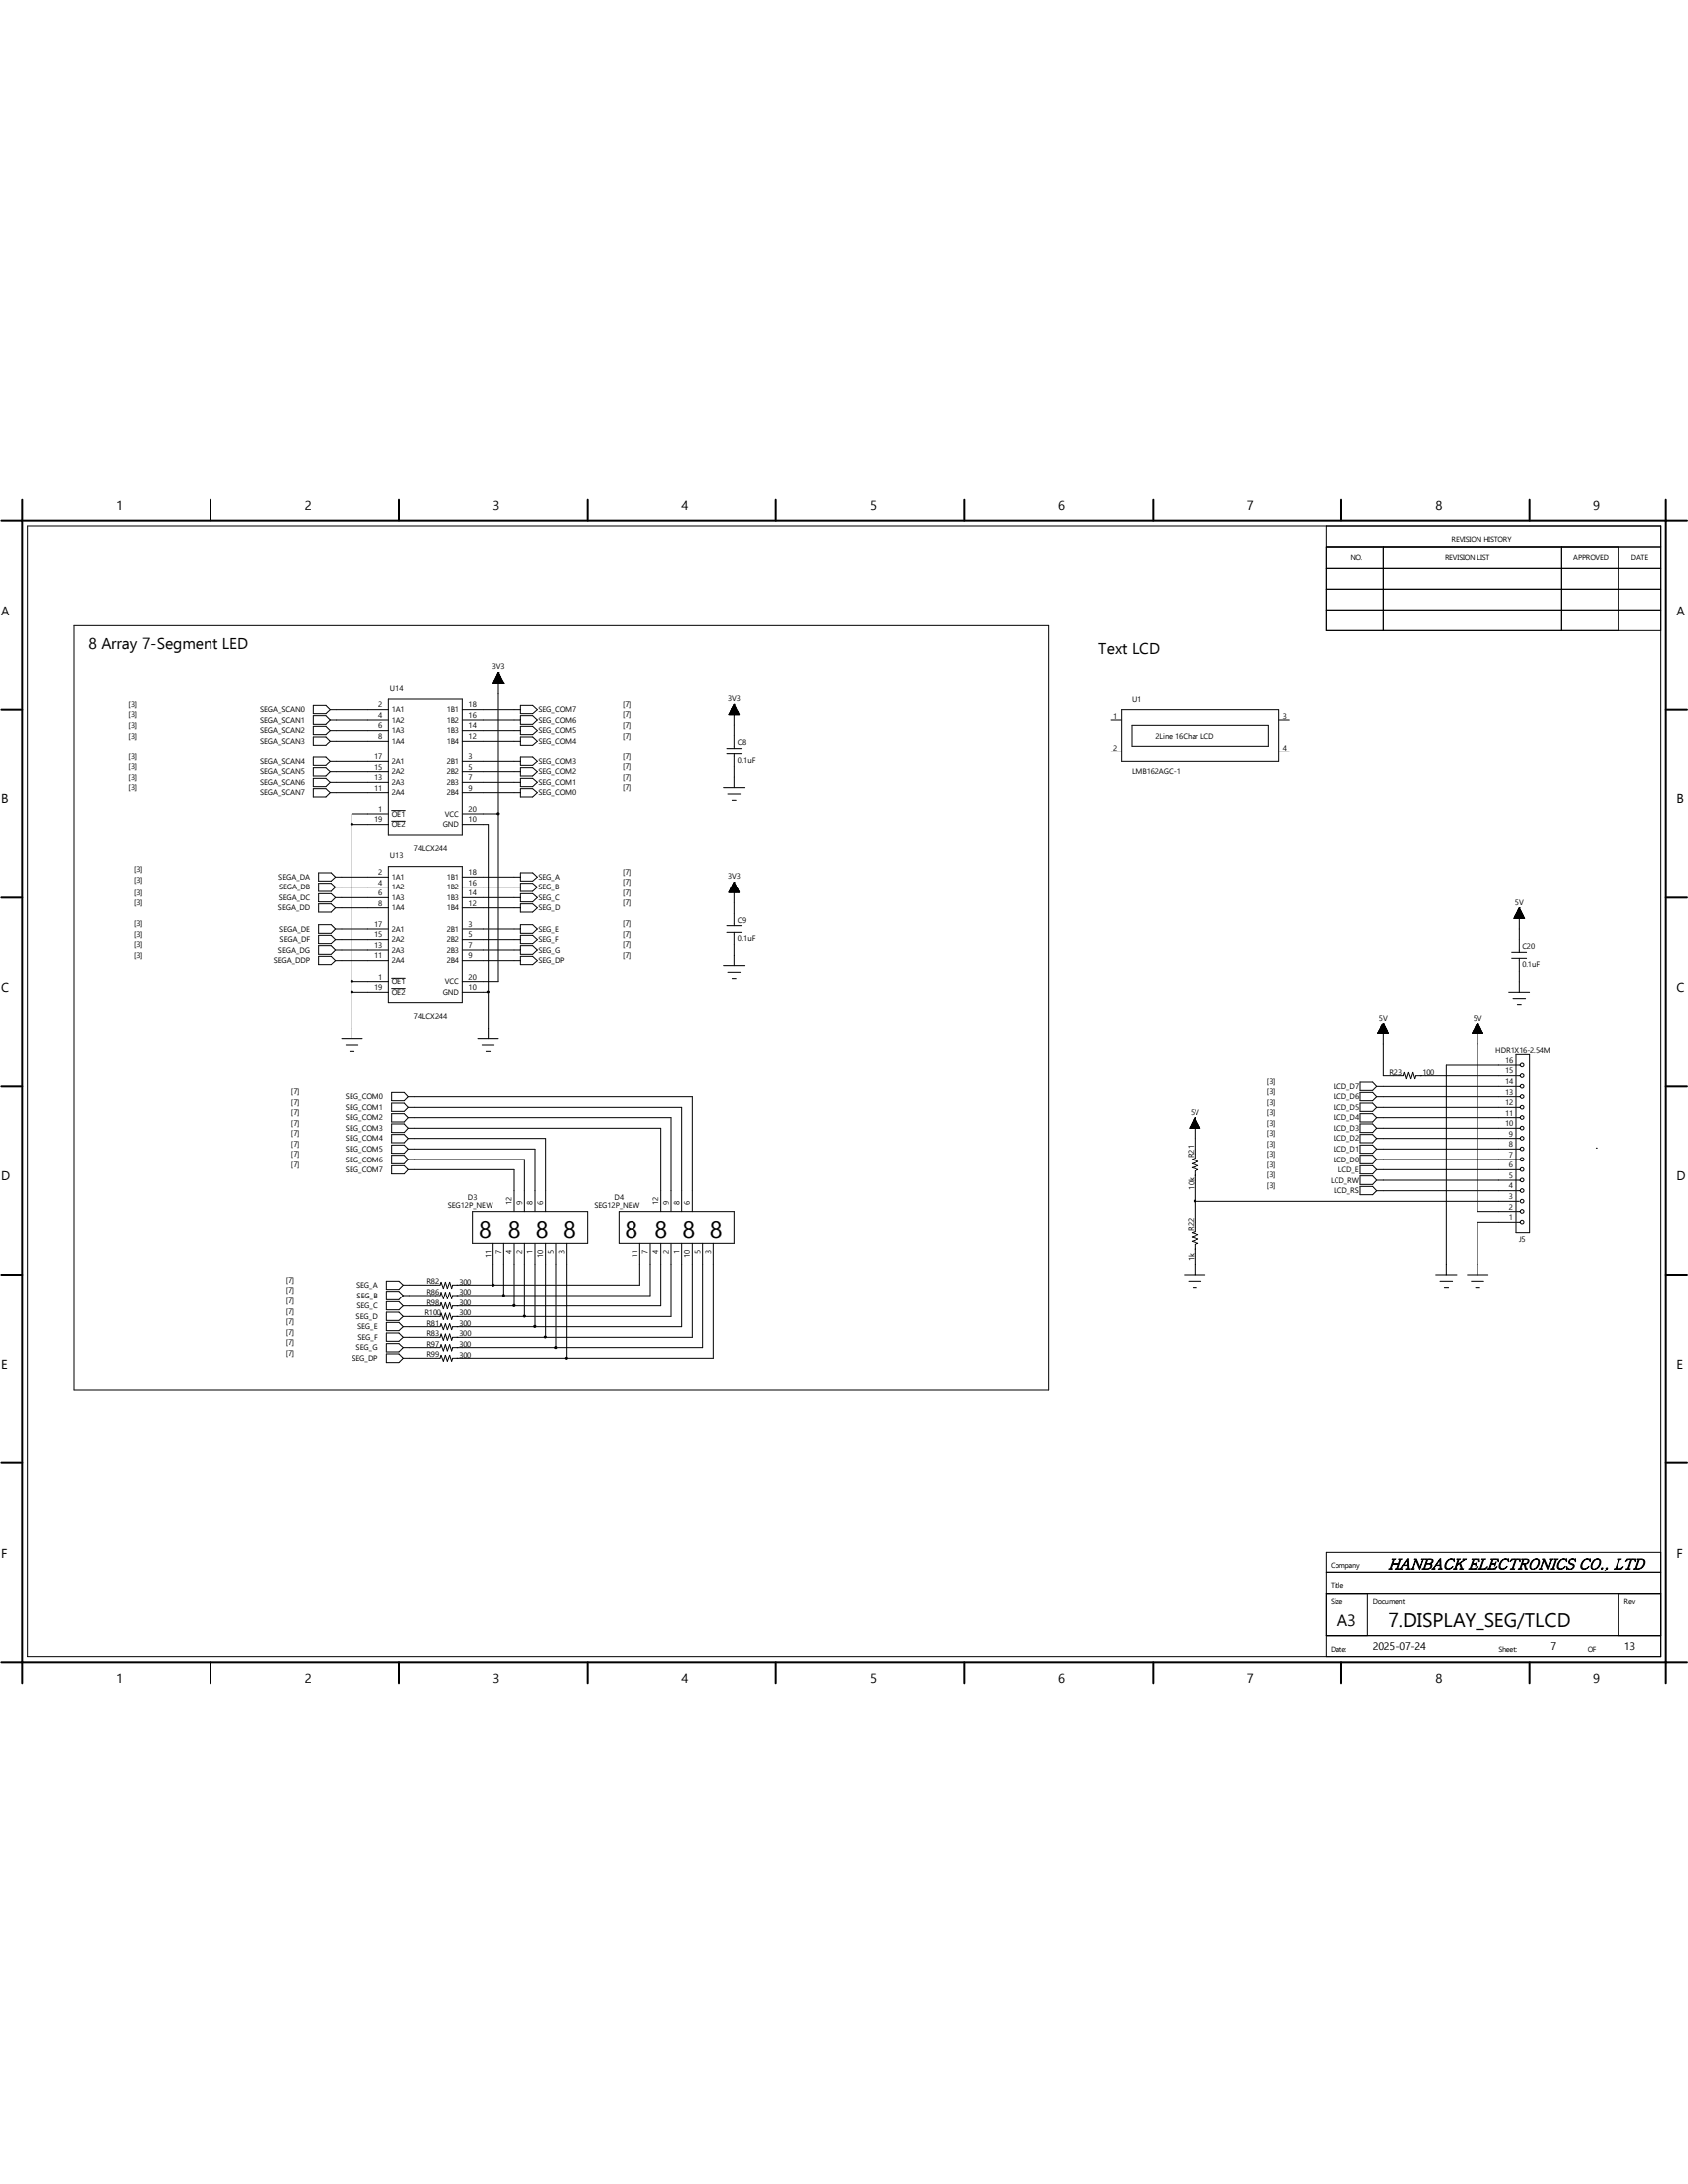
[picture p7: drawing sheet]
<svg xmlns="http://www.w3.org/2000/svg" width="216mm" height="279mm" viewBox="0 0 216 279" stroke-linecap="round" stroke-linejoin="round" font-family="sans-serif">
<g fill="none" stroke="#000" stroke-width=".25">
<path d="M.2 66.6h215.6M2.8 64v151.3M26.9 64v2.6M51.1 64v2.6M75.1 64v2.6M99.3 64v2.6M123.4 64v2.6M147.5 64v2.6M171.6 64v2.6M195.7 64v2.6M213.1 64v151.3M.2 90.8h2.6"/>
<path d="M213.1 90.8h2.7M.2 114.9h2.6M213.1 114.9h2.7M.2 139h2.6M213.1 139h2.7M.2 163.1h2.6M213.1 163.1h2.7M.2 187.2h2.6M213.1 187.2h2.7M.2 212.6h215.6M26.9 212.6v2.7M51.1 212.6v2.7"/>
<path d="M75.1 212.6v2.7M99.3 212.6v2.7M123.4 212.6v2.7M147.5 212.6v2.7M171.6 212.6v2.7M195.7 212.6v2.7"/>
</g>
<g fill="none" stroke="#000" stroke-width=".13">
<path d="M3.5 67.3h208.9v144.6h-208.9zM169.6 67.3v13.4h42.8M169.6 70h42.8M169.6 78h42.8M169.6 75.4h42.8M169.6 72.7h42.8M177 70v10.7M199.7 70v10.7M207.1 70v10.7M9.5 80.1h124.6v97.7h-124.6zM40 90.2h1.7l.5 .6-.5 .5h-1.7zM40 98.3h1.7l.5 .5-.5 .5h-1.7z"/>
<path d="M40 91.5h1.7l.5 .6-.5 .5h-1.7zM40 92.9h1.7l.5 .5-.5 .5h-1.7zM40 94.2h1.7l.5 .6-.5 .5h-1.7zM40 96.9h1.7l.5 .6-.5 .5h-1.7zM40 99.6h1.7l.5 .5-.5 .6h-1.7zM42.2 90.8h7.5M42.2 97.5h7.5M42.2 92.1h7.5M42.2 98.8h7.5M42.2 93.4h7.5M42.2 94.8h7.5M49.7 89.4h9.4v17.4h-9.4z"/>
<path d="M59.1 90.8h7.5M59.1 97.5h7.5M59.1 92.1h7.5M59.1 98.8h7.5M59.1 93.4h7.5M59.1 94.8h7.5M63.1 87.4h.1M63.1 87.4h1.3M63.2 87.3h1.2M63.2 87.2h1.1M63.2 87.1h1.1v.3M63.2 87v.4"/>
<path d="M63.3 87h.9M63.4 86.9h.8M63.4 86.8v.6M63.4 86.8h.7M63.4 86.7v.7M63.5 86.7h.6M63.5 86.7h.6v.7M63.5 86.6v.8M63.5 86.6h.6M63.5 86.6h.5M63.5 86.5h.5M63.5 86.5v.9"/>
<path d="M63.6 86.4h.4v1M63.6 86.4h.3M63.6 86.3v1.1M63.7 86.3h.2M63.7 86.2h.1M63.7 86.1v1.3M63.7 86.2h.1v1.2M63.7 86.1h.1M63.8 86.1h.1M63.8 86.1v39.5h-4.7M63.8 86.1l-.7 1.3M63.8 86.1l.6 1.3"/>
<path d="M63.8 86.1v1.3M63.9 86.4h-.3v1M63.9 86.3v1.1M64 86.5v.9M64.1 86.7v.7M64.2 87h-.9v.4M64.2 86.9v.5M64.2 87v.4M64.3 87.2h-1.1v.2M64.3 87.2v.2M64.4 87.3v.1M64.4 87.4h.1"/>
<path d="M66.6 90.2h1.6l.5 .6-.5 .5h-1.6zM66.6 98.3h1.6l.5 .5-.5 .5h-1.6zM66.6 92.9h1.6l.5 .5-.5 .5h-1.6zM66.6 94.2h1.6l.5 .6-.5 .5h-1.6zM66.6 91.5h1.6l.5 .6-.5 .5h-1.6zM66.6 99.6h1.6l.5 .5-.5 .6h-1.6zM66.6 96.9h1.6l.5 .6-.5 .5h-1.6zM93 95.7h1.8M93 96.5h1.8M93.3 91.4h.1M93.3 91.4h1.2M93.3 91.3h1.2v.1"/>
<path d="M93.3 91.2v.2M93.3 91.2h1.1M93.4 91.1h1v.3M93.4 91.1h1M93.5 91h.8M93.5 90.9v.5M93.5 90.9h.8M93.5 90.8h.8v.6M93.5 90.8v.6M93.6 90.8h.6M93.6 90.6v.8M93.6 90.7h.6"/>
<path d="M93.6 90.6h.5M93.6 90.6h.5v.8M93.7 90.5h.4v.9M93.7 90.4h.4M93.7 90.3v1.1M93.8 90.4h.2M93.8 90.3h.2M93.9 90.2h.1M93.9 90.1v1.3M93.9 90.1h.1M93.9 90.1v5.6M93.9 96.5v4.3"/>
<path d="M93.9 90.1l.7 1.3h-1.4zM93.9 90.2v1.2M94 90.3h-.2v1.1M94 90.3v1.1M94.1 90.5h-.4v.9M94.1 90.4v1M94.2 90.7v.7M94.3 90.9v.5M94.4 91h-1v.4M94.4 91.1h-1v.3M94.4 91v.4M142.1 92.1h1.4"/>
<path d="M142.1 96.1h1.4M143.5 90.8h20v6.7h-20zM144.8 92.8h17.4v2.6h-17.4zM163.5 92.1h1.4M163.5 96.1h1.4M40 100.9h1.7l.5 .5-.5 .6h-1.7zM40.7 113h1.6l.6 .5-.6 .5h-1.6zM40.7 114.3h1.6l.6 .6-.6 .5h-1.6zM40.7 111.6h1.6l.6 .6-.6 .5h-1.6zM40.7 115.7h1.6l.6 .5-.6 .5h-1.6zM40.7 118.3h1.6l.6 .6-.6 .5h-1.6zM40.7 119.7h1.6l.6 .5-.6 .5h-1.6z"/>
<path d="M42.2 100.1h7.5M42.2 101.4h7.5M42.9 112.2h6.8M42.9 118.9h6.8M42.9 113.5h6.8M42.9 114.9h6.8M42.9 116.2h6.8M45 105.5h4.7M49.7 110.8h9.4v17.4h-9.4zM49.7 104.1h-4.7v28.8M50.1 103.7h1.8M50.1 105.1h1.8"/>
<path d="M59.1 104.1h4.7M59.1 100.1h7.5M59.1 101.4h7.5M59.1 105.5h3.3v27.4M59.1 112.2h7.5M59.1 118.9h7.5M59.1 113.5h7.5M59.1 114.9h7.5M59.1 116.2h7.5M66.6 113h1.6l.5 .5-.5 .5h-1.6zM66.6 114.3h1.6l.5 .6-.5 .5h-1.6zM66.6 115.7h1.6l.5 .5-.5 .5h-1.6z"/>
<path d="M66.6 118.3h1.6l.5 .6-.5 .5h-1.6zM66.6 119.7h1.6l.5 .5-.5 .5h-1.6zM66.6 111.6h1.6l.5 .6-.5 .5h-1.6zM66.6 100.9h1.6l.5 .5-.5 .6h-1.6zM92.5 100.8h2.7M93 118.4h1.8M93 119.3h1.8M93.1 101.6h1.6M93.3 114.1v.1M93.3 114.1l1.2 .1M93.3 114v.2M93.3 114.1h1.2"/>
<path d="M93.3 114h1.2M93.3 114h1.1M93.4 114h1M93.4 113.8h1M93.5 113.7v.5M93.5 113.7h.8v.5M93.5 113.6v.6M93.5 113.7h.8M93.5 113.6h.8M93.6 113.5h.6v.7M93.6 113.5v.7M93.6 113.6h.6"/>
<path d="M93.6 113.5h.6M93.6 113.3v.9M93.6 113.4h.5v.8M93.6 102.4h.5M93.6 113.4h.5M93.7 113.2v1M93.7 113.3h.4M93.7 113.2h.4M93.7 113.1v1.1M93.8 113.1h.2M93.8 113v1.2M93.8 113.1h.2v1.1"/>
<path d="M93.8 113h.2M93.9 112.9v1.3M93.9 113h.1M93.9 112.9h.1M93.9 112.9v5.5M93.9 119.3v4.2M93.9 112.9l.7 1.3h-1.4zM94.1 113.2v1M94.3 113.6v.6M94.4 113.7h-1v.5M94.4 113.9h-1v.3M94.4 113.8v.4"/>
<path d="M94.4 113.9v.3M94.5 114v.2M193.7 117.5h1.3M193.8 117.4h1.1v.1M193.8 117.3h1.1M193.8 117.3v.2M193.8 117.3h1.1v.2M193.8 117.2v.3M193.8 117.2h1.1M193.8 117.5v-.4h1v.4M193.9 117.1h.9M193.9 117.1h.9v.4"/>
<path d="M193.9 117v.5M193.9 117h.8M194 117.5v-.6h.7v.6M194 116.9h.7M194 116.8h.6v.7M194 116.8v.7M194.1 116.8h.5M194.1 116.7h.5v.8M194.1 116.6h.5v.9M194.2 116.5h.3v1M194.2 116.5v1M194.2 116.5h.3"/>
<path d="M194.2 116.4h.2v1.1M194.2 116.4v1.1M194.3 116.4h.1M194.3 116.3h.1v1.2M194.3 116.2v1.3M194.3 116.2h.1M194.4 116.2h.1M194.4 116.2v5.6M194.4 116.2l.6 1.3h-1.3zM194.5 116.5h-.4v1M194.6 116.7h-.5v.8M194.9 117.4h-1.2v.1"/>
<path d="M40.7 121h1.6l.6 .5-.6 .6h-1.6zM40.7 122.3h1.6l.6 .6-.6 .5h-1.6zM42.9 120.2h6.8M42.9 121.5h6.8M42.9 122.9h6.8M43.7 132.9h2.7M44.2 133.7h1.6M44.7 134.5h.6M45 125.6h4.7M45 126.9h4.7M50.1 125.1h1.8M50.1 126.4h1.8"/>
<path d="M50.1 139.7h1.6l.5 .6-.5 .5h-1.6zM59.1 120.2h7.5M59.1 121.5h7.5M59.1 122.9h7.5M59.1 126.9h3.3M61.1 132.9h2.7M61.6 133.7h1.6M62.1 134.5h.6M66.6 121h1.6l.5 .5-.5 .6h-1.6zM66.6 122.3h1.6l.5 .6-.5 .5h-1.6zM92.5 123.5h2.7M93.1 124.4h1.6"/>
<path d="M93.6 125.2h.5M174 139.7h1.6l.5 .6-.5 .5h-1.6zM174 138.4h1.6l.5 .6-.5 .5h-1.6zM176.1 139h18.4M176.3 132.2h1.3M176.3 132.2h.1M176.3 132.2h1.2M176.4 132.1h1.1v.1M176.4 132h1.1M176.4 132.1v.1M176.4 132h1.1v.2M176.4 132v.2"/>
<path d="M176.4 131.9h1.1M176.4 132.2v-.3h1v.3M176.5 131.8h.9M176.5 131.8h.9v.4M176.5 131.7v.5M176.5 131.7h.8M176.6 132.2v-.5h.7v.5M176.6 131.6h.6M176.6 131.6h.6v.6M176.7 131.4h.5v.8M176.7 131.4v.8M176.7 131.4h.5"/>
<path d="M176.7 131.4h.4v.8M176.7 131.3v.9M176.7 131.3h.4M176.7 131.2h.4v1M176.7 131.2v1M176.8 131.2h.3M176.8 131.1h.2v1.1M176.8 131.1v1.1M176.9 131.1h.1M176.9 131h.1v1.2M176.9 131v1.2M176.9 131h.1"/>
<path d="M177 130.9h.1M177 130.9v6.7h2.5l.1-.4 .3 .8 .2-.8 .3 .8 .3-.8 .2 .8 .2-.4h13.4M177 130.9l-.8 1.3h1.4M177 130.9l.6 1.3M177.2 131.5h-.6v.7M188.3 132.2h1.4M188.3 132.2h.1M188.4 132.2h1.2M188.4 132.1h1.2v.1M188.4 132.1v.1M188.4 132h1.1M188.4 132h1.1v.2"/>
<path d="M188.4 132v.2M188.5 131.9h1M188.5 132.2v-.3h.9v.3M188.5 131.8h.9M188.6 131.8h.8v.4M188.6 132.2v-.5h.8v.5M188.6 131.6h.7M188.7 131.6h.6v.6M188.7 131.4h.6v.8M188.7 131.4v.8M188.8 131.4h.4M188.8 131.4h.4v.8"/>
<path d="M188.8 131.3v.9M188.8 131.3h.4M188.8 131.2h.3v1M188.8 131.2v1M188.8 131.2h.3M188.9 131.1h.2v1.1M188.9 131h.1v1.2M189 130.9h.1M189 130.9v24.1h5.5M189 130.9l-.7 1.3h1.4M189 130.9l.7 1.3M189 131h-.1v1.2"/>
<path d="M189.1 131.1h-.2v1.1M189.3 131.5h-.6v.7M189.4 131.7h-.8v.5M193 126.9h2.7M193.4 121.8h1.9M193.4 122.6h1.9M193.5 127.7h1.7M193.9 134.9h1.8v22.8h-1.8zM194.1 128.5h.5M194.4 122.6v4.3M194.5 136.3h-9.5v26.8M50.1 149.1h1.6l.5 .5-.5 .6h-1.6z"/>
<path d="M50.1 141.1h1.6l.5 .5-.5 .6h-1.6zM50.1 142.5h1.6l.5 .5-.5 .5h-1.6zM50.1 143.8h1.6l.5 .5-.5 .6h-1.6zM50.1 145.1h1.6l.5 .5-.5 .6h-1.6zM50.1 146.5h1.6l.5 .5-.5 .5h-1.6zM50.1 147.8h1.6l.5 .5-.5 .6h-1.6zM52.2 147h16.3v8M52.2 148.3h14.9v6.7M52.2 149.6h13.6v5.4M52.2 145.6h17.6v9.4M52.2 141.6h35v13.4M52.2 143h33.7v12"/>
<path d="M52.2 144.3h32.3v10.7M52.2 140.3h36.4v14.7M60.4 155h14.7v4h-14.7zM63.1 159v5.4M64.4 159v6.7M65.8 159v8.1M67.1 159v9.4M68.5 159v10.8M69.8 159v12.1M71.1 159v13.4M72.5 159v14.8M79.2 155h14.7v4h-14.7z"/>
<path d="M81.8 159v5.4h-23.9l-.2 .4-.2-.8-.3 .8-.3-.8-.2 .8-.3-.8-.1 .4h-4.7M83.2 159v6.7h-25.3l-.2 .5-.2-.9-.3 .9-.3-.9-.2 .9-.3-.9-.1 .4h-4.7M84.5 159v8.1h-26.6l-.2 .4-.2-.8-.3 .8-.3-.8-.2 .8-.3-.8-.1 .4h-4.7M85.9 159v9.4h-28l-.2 .4-.2-.8-.3 .8-.3-.8-.2 .8-.3-.8-.1 .4h-4.7M87.2 159v10.8h-29.3l-.2 .3-.2-.7-.3 .7-.3-.7-.2 .7-.3-.7-.1 .4h-4.7M88.6 159v12.1h-30.7l-.2 .4-.2-.8-.3 .8-.3-.8-.2 .8-.3-.8-.1 .4h-4.7M89.9 159v13.4h-32l-.2 .4-.2-.8-.3 .8-.3-.8-.2 .8-.3-.8-.1 .4h-4.7M91.2 159v14.8h-33.3l-.2 .4-.2-.8-.3 .8-.3-.8-.2 .8-.3-.8-.1 .4h-4.7M152.2 144.3v-.1h1.3v.1M152.2 144.2h1.3M152.2 144.1h1.2v.2M152.2 144.1v.2"/>
<path d="M152.3 144.1h1.1M152.3 144.1h1.1v.2M152.3 144h1M152.3 144v.3M152.4 144.3v-.4h.9v.4M152.4 143.9h.9M152.4 143.8h.8v.5M152.4 143.8v.5M152.4 143.8h.8M152.4 143.7h.8v.6M152.4 143.7v.6M152.5 143.7h.7"/>
<path d="M152.5 143.6h.6v.7M152.5 143.6v.7M152.5 143.6h.6M152.6 143.5h.5v.8M152.6 143.4h.4v.9M152.7 143.3h.3v1M152.7 143.2v1.1M152.7 143.2h.3M152.7 143.2h.3v1.1M152.7 143.1v1.2M152.7 143.1h.2M152.8 143.1h.1v1.2"/>
<path d="M152.8 143v1.3M152.8 143h.1M152.8 143l.7 1.3h-1.4zM152.8 153.7h41.6M152.8 143v5.2l-.4 .1 .8 .3-.8 .3 .8 .2-.8 .3 .8 .2-.4 .2v7.8l-.4 .1 .8 .2-.8 .3 .8 .3-.8 .3 .8 .2-.4 .2v3.9M153 143.3h-.4v1M153.1 143.5h-.5v.8M174 149.1h1.6l.5 .5-.5 .6h-1.6zM174 147.8h1.6l.5 .5-.5 .6h-1.6zM174 146.5h1.6l.5 .5-.5 .5h-1.6zM174 145.1h1.6l.5 .5-.5 .6h-1.6zM174 143.8h1.6l.5 .5-.5 .6h-1.6z"/>
<path d="M174 142.5h1.6l.5 .5-.5 .5h-1.6zM174 141.1h1.6l.5 .5-.5 .6h-1.6zM174 150.5h1.6l.5 .5-.5 .6h-1.6zM174 151.8h1.6l.5 .6-.5 .5h-1.6zM176.1 152.4h18.4M176.1 151h18.4M176.1 149.6h18.4M176.1 148.3h18.4M176.1 147h18.4M176.1 145.6h18.4M176.1 144.3h18.4M176.1 143h18.4"/>
<path d="M176.1 141.6h18.4M176.1 140.3h18.4M194.5 156.4h-5.5v6.7M204.1 146.9h.1M49.4 163.9h1.7l.5 .5-.5 .5h-1.7zM49.4 165.2h1.7l.5 .5-.5 .6h-1.7zM49.4 166.5h1.7l.5 .6-.5 .5h-1.7zM49.4 167.9h1.7l.5 .5-.5 .6h-1.7zM49.4 169.2h1.7l.5 .6-.5 .5h-1.7zM49.4 170.6h1.7l.5 .5-.5 .5h-1.7zM49.4 171.9h1.7l.5 .5-.5 .6h-1.7zM49.4 173.2h1.7l.5 .6-.5 .5h-1.7z"/>
<path d="M151.5 163.1h2.6M152 163.9h1.6M152.6 164.7h.5M183.6 163.1h2.7M184.1 163.9h1.7M184.7 164.7h.6M187.7 163.1h2.6M188.2 163.9h1.6M188.7 164.7h.6M212.4 198.5h-42.8v13.4M169.6 209.3h42.8M169.6 203.9h42.8"/>
<path d="M169.6 201.2h42.8M174.9 203.9v5.4M207.1 203.9v5.4"/>
<circle cx="194.7" cy="137.6" r=".23"/>
<circle cx="194.7" cy="139" r=".23"/>
<circle cx="194.7" cy="136.2" r=".23"/>
<circle cx="194.7" cy="151" r=".23"/>
<circle cx="194.7" cy="152.3" r=".23"/>
<circle cx="194.7" cy="145.6" r=".23"/>
<circle cx="194.7" cy="144.3" r=".23"/>
<circle cx="194.7" cy="142.9" r=".23"/>
<circle cx="194.7" cy="141.6" r=".23"/>
<circle cx="194.7" cy="153.7" r=".23"/>
<circle cx="194.7" cy="155" r=".23"/>
<circle cx="194.7" cy="140.3" r=".23"/>
<circle cx="194.7" cy="148.3" r=".23"/>
<circle cx="194.7" cy="156.4" r=".23"/>
<circle cx="194.7" cy="149.6" r=".23"/>
<circle cx="194.7" cy="147" r=".23"/>
</g>
<g fill="#000" stroke="#000" stroke-width=".13">
<path d="M63.6 104h.2v.2h-.2z" fill-rule="evenodd"/>
<path d="M65.7 167h.2v.1h-.2z" fill-rule="evenodd"/>
<path d="M68.3 169.6h.2v.2h-.2z" fill-rule="evenodd"/>
<path d="M71 172.3h.2v.2h-.2z" fill-rule="evenodd"/>
<circle cx="45" cy="105.5" r=".13"/>
<circle cx="45" cy="125.5" r=".13"/>
<circle cx="45" cy="126.9" r=".13"/>
<circle cx="62.4" cy="126.9" r=".13"/>
<circle cx="152.8" cy="153.7" r=".13"/>
<circle cx="63.1" cy="164.4" r=".13"/>
<circle cx="64.4" cy="165.7" r=".13"/>
<circle cx="67.1" cy="168.4" r=".13"/>
<circle cx="69.8" cy="171.1" r=".13"/>
<circle cx="72.4" cy="173.8" r=".13"/>
</g>
<g font-size="3">
<text x="61.2" y="158.4">8</text>
<text x="65" y="158.4">8 8 8</text>
<text x="80" y="158.4">8</text>
<text x="83.7" y="158.4">8 8 8</text>
</g>
<text font-size="2.5" x="177.6" y="208.2">7.DISPLAY_SEG/TLCD</text>
<text font-size="2.1" x="171" y="208">A3</text>
<g font-size="2">
<text x="11.4" y="83.1">8 Array 7-Segment LED</text>
<text x="140.5" y="83.7">Text LCD</text>
</g>
<text font-size="1.9" x="177.6" y="200.7">HANBACK ELECTRONICS CO., LTD</text>
<g font-size="1.7">
<text x="14.9" y="65.3">1</text>
<text x="39" y="65.3">2</text>
<text x="63.1" y="65.3">3</text>
<text x="87.2" y="65.3">4</text>
<text x="111.3" y="65.3">5</text>
<text x="135.4" y="65.3">6</text>
<text x="159.5" y="65.3">7</text>
<text x="183.6" y="65.3">8</text>
<text x="203.7" y="65.3">9</text>
<text x=".2" y="78.7">A</text>
<text x="214.4" y="78.7">A</text>
<text x=".2" y="102.8">B</text>
<text x="214.4" y="102.8">B</text>
<text x=".2" y="126.9">C</text>
<text x="214.4" y="126.9">C</text>
<text x=".2" y="151">D</text>
<text x="214.4" y="151">D</text>
<text x=".2" y="175.1">E</text>
<text x="214.4" y="175.1">E</text>
<text x=".2" y="199.2">F</text>
<text x="214.4" y="199.2">F</text>
<text x="14.9" y="215.3">1</text>
<text x="39" y="215.3">2</text>
<text x="63.1" y="215.3">3</text>
<text x="87.2" y="215.3">4</text>
<text x="111.3" y="215.3">5</text>
<text x="135.4" y="215.3">6</text>
<text x="159.5" y="215.3">7</text>
<text x="183.6" y="215.3">8</text>
<text x="203.7" y="215.3">9</text>
</g>
<g font-size="1.4">
<text x="175.6" y="211.1">2025-07-24</text>
<text x="198.3" y="211.1">7</text>
<text x="207.7" y="211.1">13</text>
</g>
<g font-size="1">
<text x="172.8" y="71.6">NO.</text>
<text x="184.8" y="71.6">REVISION LIST</text>
<text x="185.6" y="69.3">REVISION HISTORY</text>
<text x="201.2" y="71.6">APPROVED</text>
<text x="208.7" y="71.6">DATE</text>
<text x="49.9" y="88.3">U14</text>
<text x="62.9" y="85.6">3V3</text>
<text x="93.1" y="89.7">3V3</text>
<text x="144.8" y="89.7">U1</text>
<text x="16.5" y="93.1">[3]</text>
<text x="16.5" y="94.4">[3]</text>
<text x="16.5" y="91.7">[3]</text>
<text x="16.5" y="90.4">[3]</text>
<text x="33.3" y="93.8">SEGA_SCAN2</text>
<text x="33.3" y="95.1">SEGA_SCAN3</text>
<text x="33.3" y="92.4">SEGA_SCAN1</text>
<text x="33.3" y="91.1">SEGA_SCAN0</text>
<text x="48.4" y="90.5">2</text>
<text x="48.4" y="91.8">4</text>
<text x="48.4" y="93.1">6</text>
<text x="48.4" y="94.5">8</text>
<text x="50.1" y="91.1">1A1</text>
<text x="50.1" y="92.4">1A2</text>
<text x="50.1" y="93.8">1A3</text>
<text x="50.1" y="95.1">1A4</text>
<text x="57.1" y="95.1">1B4</text>
<text x="57.1" y="93.8">1B3</text>
<text x="57.1" y="92.4">1B2</text>
<text x="57.1" y="91.1">1B1</text>
<text x="59.9" y="94.5">12</text>
<text x="59.9" y="93.1">14</text>
<text x="59.9" y="91.8">16</text>
<text x="59.9" y="90.5">18</text>
<text x="68.9" y="91.1">SEG_COM7</text>
<text x="68.9" y="92.4">SEG_COM6</text>
<text x="68.9" y="93.8">SEG_COM5</text>
<text x="68.9" y="95.1">SEG_COM4</text>
<text x="79.6" y="90.4">[7]</text>
<text x="79.6" y="91.7">[7]</text>
<text x="79.6" y="93.1">[7]</text>
<text x="79.6" y="94.4">[7]</text>
<text x="94.3" y="95.3">C8</text>
<text x="142.4" y="91.9">1</text>
<text x="142.4" y="96">2</text>
<text x="147.7" y="94.5">2Line 16Char LCD</text>
<text x="164.1" y="91.9">3</text>
<text x="164.1" y="96">4</text>
<text x="16.5" y="98.5">[3]</text>
<text x="16.5" y="101.1">[3]</text>
<text x="16.5" y="99.8">[3]</text>
<text x="16.5" y="97.1">[3]</text>
<text x="33.3" y="99.1">SEGA_SCAN5</text>
<text x="33.3" y="101.8">SEGA_SCAN7</text>
<text x="33.3" y="100.5">SEGA_SCAN6</text>
<text x="33.3" y="97.8">SEGA_SCAN4</text>
<text x="47.9" y="101.2">11</text>
<text x="47.9" y="99.9">13</text>
<text x="47.9" y="98.5">15</text>
<text x="47.9" y="97.2">17</text>
<text x="50.1" y="101.8">2A4</text>
<text x="50.1" y="100.5">2A3</text>
<text x="50.1" y="99.1">2A2</text>
<text x="50.1" y="97.8">2A1</text>
<text x="57.1" y="97.8">2B1</text>
<text x="57.1" y="99.1">2B2</text>
<text x="57.1" y="100.5">2B3</text>
<text x="57.1" y="101.8">2B4</text>
<text x="59.9" y="97.2">3</text>
<text x="59.9" y="98.5">5</text>
<text x="59.9" y="99.9">7</text>
<text x="59.9" y="101.2">9</text>
<text x="68.9" y="97.8">SEG_COM3</text>
<text x="68.9" y="99.1">SEG_COM2</text>
<text x="68.9" y="100.5">SEG_COM1</text>
<text x="68.9" y="101.8">SEG_COM0</text>
<text x="79.6" y="97.1">[7]</text>
<text x="79.6" y="98.5">[7]</text>
<text x="79.6" y="99.8">[7]</text>
<text x="79.6" y="101.1">[7]</text>
<text x="94.3" y="97.6">0.1uF</text>
<text x="144.8" y="99.1">LMB162AGC-1</text>
<text x="47.9" y="105.2">19</text>
<text x="48.4" y="103.8">1</text>
<text x="50.1" y="104.5">OE1</text>
<text x="50.1" y="105.8">OE2</text>
<text x="56.6" y="105.8">GND</text>
<text x="56.9" y="104.5">VCC</text>
<text x="59.9" y="105.2">10</text>
<text x="59.9" y="103.8">20</text>
<text x="17.1" y="112.9">[3]</text>
<text x="17.1" y="111.5">[3]</text>
<text x="35.6" y="112.5">SEGA_DA</text>
<text x="35.7" y="113.8">SEGA_DB</text>
<text x="48.4" y="111.9">2</text>
<text x="48.4" y="113.2">4</text>
<text x="49.9" y="109.8">U13</text>
<text x="50.1" y="112.5">1A1</text>
<text x="50.1" y="113.8">1A2</text>
<text x="53" y="108.9">74LCX244</text>
<text x="57.1" y="113.8">1B2</text>
<text x="57.1" y="112.5">1B1</text>
<text x="59.9" y="113.2">16</text>
<text x="59.9" y="111.9">18</text>
<text x="68.9" y="112.5">SEG_A</text>
<text x="68.9" y="113.8">SEG_B</text>
<text x="79.6" y="111.8">[7]</text>
<text x="79.6" y="113.2">[7]</text>
<text x="93.1" y="112.4">3V3</text>
<text x="17.1" y="114.5">[3]</text>
<text x="17.1" y="115.9">[3]</text>
<text x="17.1" y="118.5">[3]</text>
<text x="17.1" y="119.9">[3]</text>
<text x="35.6" y="116.5">SEGA_DD</text>
<text x="35.6" y="115.2">SEGA_DC</text>
<text x="35.7" y="119.2">SEGA_DE</text>
<text x="47.9" y="119.9">15</text>
<text x="47.9" y="118.6">17</text>
<text x="48.4" y="114.6">6</text>
<text x="48.4" y="115.9">8</text>
<text x="50.1" y="115.2">1A3</text>
<text x="50.1" y="116.5">1A4</text>
<text x="50.1" y="119.2">2A1</text>
<text x="57.1" y="119.2">2B1</text>
<text x="57.1" y="116.5">1B4</text>
<text x="57.1" y="115.2">1B3</text>
<text x="59.9" y="118.6">3</text>
<text x="59.9" y="119.9">5</text>
<text x="59.9" y="115.9">12</text>
<text x="59.9" y="114.6">14</text>
<text x="68.9" y="115.2">SEG_C</text>
<text x="68.9" y="116.5">SEG_D</text>
<text x="68.9" y="119.2">SEG_E</text>
<text x="79.6" y="114.5">[7]</text>
<text x="79.6" y="115.9">[7]</text>
<text x="79.6" y="118.5">[7]</text>
<text x="79.6" y="119.9">[7]</text>
<text x="94.3" y="118.1">C9</text>
<text x="193.8" y="115.8">5V</text>
<text x="17.1" y="121.2">[3]</text>
<text x="17.1" y="122.6">[3]</text>
<text x="35" y="123.2">SEGA_DDP</text>
<text x="35.6" y="121.9">SEGA_DG</text>
<text x="35.8" y="120.6">SEGA_DF</text>
<text x="47.9" y="122.6">11</text>
<text x="47.9" y="121.3">13</text>
<text x="48.4" y="125.3">1</text>
<text x="50.1" y="125.9">OE1</text>
<text x="50.1" y="123.2">2A4</text>
<text x="50.1" y="121.9">2A3</text>
<text x="50.1" y="120.6">2A2</text>
<text x="56.9" y="125.9">VCC</text>
<text x="57.1" y="120.6">2B2</text>
<text x="57.1" y="121.9">2B3</text>
<text x="57.1" y="123.2">2B4</text>
<text x="59.9" y="121.3">7</text>
<text x="59.9" y="122.6">9</text>
<text x="59.9" y="125.3">20</text>
<text x="68.9" y="120.6">SEG_F</text>
<text x="68.9" y="121.9">SEG_G</text>
<text x="68.9" y="123.2">SEG_DP</text>
<text x="79.6" y="121.2">[7]</text>
<text x="79.6" y="122.6">[7]</text>
<text x="94.3" y="120.4">0.1uF</text>
<text x="194.7" y="121.4">C20</text>
<text x="194.7" y="123.7">0.1uF</text>
<text x="47.9" y="126.7">19</text>
<text x="50.1" y="127.3">OE2</text>
<text x="53" y="130.3">74LCX244</text>
<text x="56.6" y="127.3">GND</text>
<text x="59.9" y="126.7">10</text>
<text x="176.4" y="130.5">5V</text>
<text x="188.4" y="130.5">5V</text>
<text x="177.7" y="137.5">R23</text>
<text x="181.9" y="137.5">100</text>
<text x="191.3" y="134.8">HDR1X16-2.54M</text>
<text x="192.5" y="137.3">15</text>
<text x="192.5" y="136">16</text>
<text x="37.2" y="144">[7]</text>
<text x="37.2" y="142.7">[7]</text>
<text x="37.2" y="141.3">[7]</text>
<text x="37.2" y="140">[7]</text>
<text x="44.2" y="143.3">SEG_COM2</text>
<text x="44.2" y="142">SEG_COM1</text>
<text x="44.2" y="140.6">SEG_COM0</text>
<text x="152.3" y="142.6">5V</text>
<text x="162.1" y="138.6">[3]</text>
<text x="162.1" y="140">[3]</text>
<text x="162.1" y="141.3">[3]</text>
<text x="162.1" y="142.7">[3]</text>
<text x="162.1" y="144">[3]</text>
<text x="170.5" y="139.3">LCD_D7</text>
<text x="170.5" y="140.6">LCD_D6</text>
<text x="170.5" y="142">LCD_D5</text>
<text x="170.5" y="143.3">LCD_D4</text>
<text x="192.5" y="142.7">11</text>
<text x="192.5" y="141.4">12</text>
<text x="192.5" y="140">13</text>
<text x="192.5" y="138.7">14</text>
<text x="37.2" y="149.4">[7]</text>
<text x="37.2" y="148">[7]</text>
<text x="37.2" y="146.7">[7]</text>
<text x="37.2" y="145.3">[7]</text>
<text x="44.2" y="150">SEG_COM7</text>
<text x="44.2" y="148.7">SEG_COM6</text>
<text x="44.2" y="147.3">SEG_COM5</text>
<text x="44.2" y="146">SEG_COM4</text>
<text x="44.2" y="144.7">SEG_COM3</text>
<text x="152.7" y="148.1" transform="rotate(-90 152.7 148.1)">R21</text>
<text x="162.1" y="149.4">[3]</text>
<text x="162.1" y="148">[3]</text>
<text x="162.1" y="146.7">[3]</text>
<text x="162.1" y="145.3">[3]</text>
<text x="170.5" y="148.7">LCD_D0</text>
<text x="170.5" y="147.3">LCD_D1</text>
<text x="170.5" y="146">LCD_D2</text>
<text x="170.5" y="144.7">LCD_D3</text>
<text x="171.2" y="150">LCD_E</text>
<text x="192.5" y="144.1">10</text>
<text x="193" y="149.4">6</text>
<text x="193" y="148">7</text>
<text x="193" y="146.7">8</text>
<text x="193" y="145.4">9</text>
<text x="57.2" y="154.6">SEG12P_NEW</text>
<text x="59.8" y="153.5">D3</text>
<text x="65.5" y="154.2" transform="rotate(-90 65.5 154.2)">12</text>
<text x="66.8" y="154.2" transform="rotate(-90 66.8 154.2)">9</text>
<text x="68.2" y="154.2" transform="rotate(-90 68.2 154.2)">8</text>
<text x="69.5" y="154.2" transform="rotate(-90 69.5 154.2)">6</text>
<text x="76" y="154.6">SEG12P_NEW</text>
<text x="78.6" y="153.5">D4</text>
<text x="84.2" y="154.2" transform="rotate(-90 84.2 154.2)">12</text>
<text x="85.6" y="154.2" transform="rotate(-90 85.6 154.2)">9</text>
<text x="87" y="154.2" transform="rotate(-90 87 154.2)">8</text>
<text x="88.3" y="154.2" transform="rotate(-90 88.3 154.2)">6</text>
<text x="152.7" y="152.2" transform="rotate(-90 152.7 152.2)">10k</text>
<text x="162.1" y="150.7">[3]</text>
<text x="162.1" y="152">[3]</text>
<text x="170.2" y="151.3">LCD_RW</text>
<text x="170.6" y="152.7">LCD_RS</text>
<text x="193" y="154.8">2</text>
<text x="193" y="153.4">3</text>
<text x="193" y="152.1">4</text>
<text x="193" y="150.7">5</text>
<text x="62.8" y="161" transform="rotate(-90 62.8 161)">11</text>
<text x="64.2" y="160.4" transform="rotate(-90 64.2 160.4)">7</text>
<text x="65.5" y="160.4" transform="rotate(-90 65.5 160.4)">4</text>
<text x="66.8" y="160.4" transform="rotate(-90 66.8 160.4)">2</text>
<text x="68.2" y="160.4" transform="rotate(-90 68.2 160.4)">1</text>
<text x="69.5" y="161" transform="rotate(-90 69.5 161)">10</text>
<text x="70.9" y="160.4" transform="rotate(-90 70.9 160.4)">5</text>
<text x="72.2" y="160.4" transform="rotate(-90 72.2 160.4)">3</text>
<text x="81.6" y="161" transform="rotate(-90 81.6 161)">11</text>
<text x="82.9" y="160.4" transform="rotate(-90 82.9 160.4)">7</text>
<text x="84.2" y="160.4" transform="rotate(-90 84.2 160.4)">4</text>
<text x="85.6" y="160.4" transform="rotate(-90 85.6 160.4)">2</text>
<text x="87" y="160.4" transform="rotate(-90 87 160.4)">1</text>
<text x="88.3" y="161" transform="rotate(-90 88.3 161)">10</text>
<text x="89.6" y="160.4" transform="rotate(-90 89.6 160.4)">5</text>
<text x="91" y="160.4" transform="rotate(-90 91 160.4)">3</text>
<text x="152.7" y="157.5" transform="rotate(-90 152.7 157.5)">R22</text>
<text x="152.7" y="161.3" transform="rotate(-90 152.7 161.3)">1k</text>
<text x="193" y="156.1">1</text>
<text x="194.3" y="158.8">J5</text>
<text x="36.5" y="164.1">[7]</text>
<text x="36.5" y="165.4">[7]</text>
<text x="36.5" y="166.8">[7]</text>
<text x="45.6" y="164.7">SEG_A</text>
<text x="45.6" y="167.4">SEG_C</text>
<text x="45.7" y="166.1">SEG_B</text>
<text x="54.5" y="164.3">R82</text>
<text x="54.5" y="165.6">R86</text>
<text x="54.5" y="167">R98</text>
<text x="58.7" y="164.3">300</text>
<text x="58.7" y="165.7">300</text>
<text x="58.7" y="167">300</text>
<text x="36.5" y="168.1">[7]</text>
<text x="36.5" y="169.4">[7]</text>
<text x="36.5" y="170.8">[7]</text>
<text x="36.5" y="172.1">[7]</text>
<text x="36.5" y="173.4">[7]</text>
<text x="45.6" y="168.8">SEG_D</text>
<text x="45.6" y="172.8">SEG_G</text>
<text x="45.7" y="170.1">SEG_E</text>
<text x="45.8" y="171.4">SEG_F</text>
<text x="54.3" y="168.3">R100</text>
<text x="54.5" y="169.6">R81</text>
<text x="54.5" y="171">R83</text>
<text x="54.5" y="172.3">R97</text>
<text x="54.5" y="173.7">R99</text>
<text x="58.7" y="168.3">300</text>
<text x="58.7" y="169.7">300</text>
<text x="58.7" y="172.3">300</text>
<text x="58.7" y="173.7">300</text>
<text x="58.7" y="171">300</text>
<text x="45" y="174.1">SEG_DP</text>
<text x="170.2" y="203.2">Title</text>
<text x="170.2" y="200.6">Company</text>
<text x="170.2" y="205.3">Size</text>
<text x="175.6" y="205.3">Document</text>
<text x="207.7" y="205.3">Rev</text>
<text x="170.2" y="211.3">Date:</text>
<text x="191.7" y="211.3">Sheet:</text>
<text x="203" y="211.3">OF</text>
</g>
</svg>
